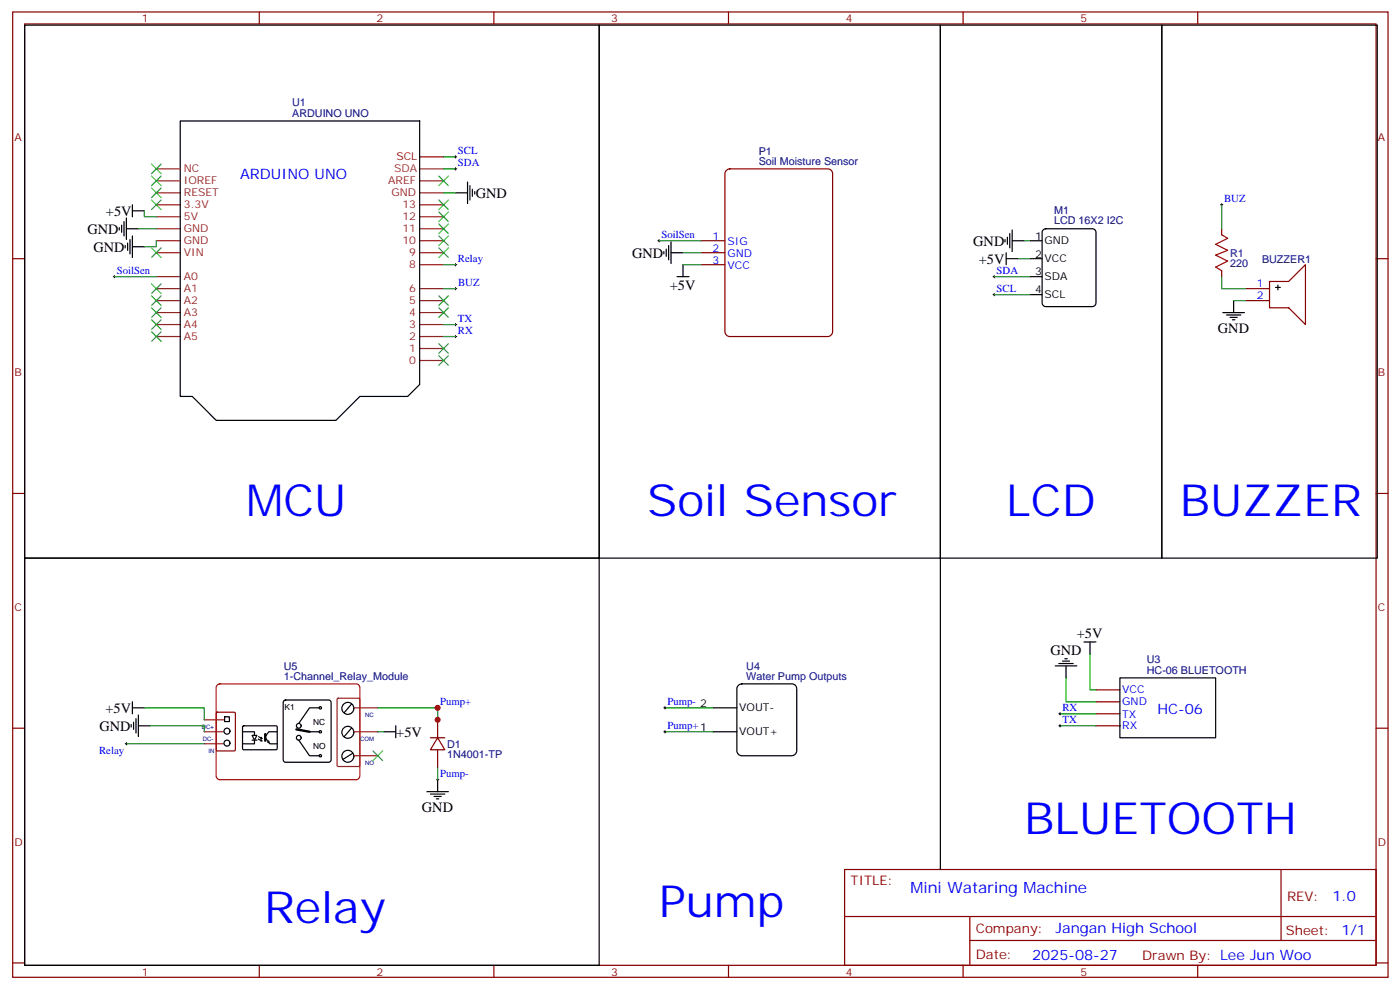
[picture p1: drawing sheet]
<svg xmlns="http://www.w3.org/2000/svg" width="413mm" height="292mm" viewBox="0 0 413 292" stroke-linecap="round" stroke-linejoin="round" font-family="sans-serif">
<g fill="none" stroke="#870000" stroke-width=".35">
<path d="M3.7 3.5h405.4v284.4h-405.4zM7.3 7.1h398.3v277.2h-398.3zM76.4 3.5v3.6M145.6 3.5v3.6M214.7 3.5v3.6M283.8 3.5v3.6M353 3.5v3.6M3.7 76.2h3.6M405.6 76.2h3.5M3.7 145.3h3.6M405.6 145.3h3.5M3.7 214.5h3.6"/>
<path d="M405.6 214.5h3.5M248.9 256.1h156.7v28.2h-156.7zM377.5 256.1l.1 20.9M249 270h156.4M285.8 277h119.6M285.8 270v14.1M3.7 283.6h3.6M76.4 284.3v3.6M145.6 284.3v3.6M214.7 284.3v3.6M283.8 284.3v3.6M353 284.3v3.6"/>
<path d="M405.6 283.6h3.5"/>
</g>
<path d="M214 50.3l1.1-.6h28.9a1.41 1.41 0 0 1 1.4 1.5v46.5a1.51 1.51 0 0 1-1.4 1.4h-28.9a1.51 1.51 0 0 1-1.5-1.4v-46.5z" fill="#fff" stroke="#800000" stroke-width=".35"/>
<g fill="none" stroke="#870000" stroke-width=".35">
<path d="M206.6 70.9h7M206.6 74.4h7M206.6 78h7M360 67.4v1.7M360 79.7v1.8M367.1 88.5h7.1M367.1 85h7.1M374.2 82.9h5.6l4.9-4.9v17.6l-4.9-4.9h-5.6zM63.8 210l.3-.2h4.9l.3 .2 .1 10.8-.2 .3-5.1 .1-.3-.2zM126.9 217.3h4.2M129 217.3l2.1 3.5h-4.2zM129 212v5.3"/>
<path d="M323 213.8h7.1M323 210.3h7.1M323 206.7h7.1M323 203.2h7.1M129 220.8v5.3"/>
</g>
<g fill="none" stroke="#000" stroke-width=".35">
<path d="M7.3 7.4h169.3v157h-169.3zM176.6 7.4h100.5v157h-100.5zM277.1 7.4h65.3v157h-65.3zM342.4 7.4h63.5v157h-63.5zM53.1 35.6h70.6v77.6l-3.5 3.6h-14.2l-7 7h-35.3l-7-7h-3.6zM134.3 56.8h3.5M137.8 53.6v6.4M138.5 54.7v4.2M139.2 55.7v2.2M139.9 56.4v.7M35.1 67v.7M35.8 66.3v2.1"/>
<path d="M36.5 65.3v4.2M36.9 72.3v.7M37.3 67.4h3.5M37.3 64.2v6.4M37.6 71.6v2.1M38.3 70.6v4.2M39 72.7h3.5M39 60.3v3.6M39 69.5v6.3M39 62.1h3.5M195.7 74.1v.7M196.4 73.4v2.1"/>
<path d="M197.1 72.3v4.3M197.8 74.4h3.5M197.8 71.3v6.3M201.3 78v3.5M296.2 70.6v.7M296.5 76.2h3.6M296.5 74.4v3.6M296.9 69.8v2.2M297.6 68.8v4.2M298.3 70.9h3.5M298.3 67.7v6.4M303.6 70.9h3.5"/>
<path d="M303.6 76.2h3.5M307.4 67.8l.8-.4h13.7l.9 .4 .2 .6v20.9l-.5 .8-.6 .2h-13.7l-.9-.5-.2-.5v-20.9zM199.5 81.5h3.6M303.6 81.5h3.5M303.6 86.8h3.5M360.4 92.1h6.3M361.5 92.8h4.2M362.5 93.5h2.1M363.2 94.2h.7M363.6 88.5v3.6M375.9 84.7h1.4M376.6 84v1.4"/>
<path d="M7.3 164.4h169.3v119.9h-169.3zM277.1 164.4v91.7M311 196.1h6.4M312.1 195.4h4.2M313.1 194.7h2.1M313.8 194h.7M314.2 196.1v3.6M319.5 189.1h3.5M321.2 189.1v3.5M330.1 199.7h28.2v17.6h-28.2zM38.7 213.4v.7M39 208.5h3.5"/>
<path d="M39 206.7v3.6M39.4 212.7v2.1M40.1 211.7v4.2M40.8 213.8h3.5M40.8 210.6v6.4M66.2 211.1h1.4v1.4h-1.4zM71.5 215.5h3.5v1.1M71.5 214l.3-.2h9.7l.2 .3-.1 6.6-.2 .1h-9.8l-.1-.3zM74.3 216.6h1.4l-.7 1.4zM74.3 218h1.4M75 218v1.1h-3.5M76.1 217.7l1.1 .5-.2-.3"/>
<path d="M76.2 217l1 .5M76.8 217.5h.4M76.8 218.2h.4M77 217.2l.2 .3M78.3 217.5l1.3 1.6h2.1M79.2 218.2v.5l-.4-.1M81.7 215.5h-2.5l-1 1.5M83.7 206.4l.5-.2h12.7l.5 .2 .2 .5v16.9l-.3 .5-.4 .2h-12.7l-.5-.2-.2-.5v-16.9zM88.1 218l3.1 4.6h2.9M91.2 215.5h2.9M94.1 208.5h-2.9l-3.1 4.6M103.6 207.4l-2.1 2.5"/>
<path d="M103.6 214.5l-2.1 2.5M113.1 215.5h3.5M116.6 213.8v3.5M210.1 215.5h7.1M210.1 208.5h7.1M217.5 202l1.1-.6h14.8a1.41 1.41 0 0 1 1.4 1.4v18.4a1.51 1.51 0 0 1-1.4 1.4h-14.8a1.51 1.51 0 0 1-1.4-1.4v-18.4zM103.9 221.9l-2.8 1.8M125.8 233.2h6.4M126.9 233.9h4.2M127.9 234.6h2.1M128.6 235.3h.7M129 229.7v3.5"/>
<circle cx="66.9" cy="215.4" r=".88"/>
<circle cx="66.9" cy="218.9" r=".88"/>
<circle cx="88.1" cy="213.8" r=".71"/>
<circle cx="88.1" cy="217.3" r=".71"/>
<circle cx="94.4" cy="215.5" r=".35"/>
<circle cx="94.4" cy="208.5" r=".35"/>
<circle cx="102.5" cy="215.7" r="1.76"/>
<circle cx="102.5" cy="208.7" r="1.76"/>
<circle cx="94.4" cy="222.6" r=".35"/>
<circle cx="102.5" cy="222.8" r="1.76"/>
</g>
<g fill="none" stroke="#8c2424" stroke-width=".35">
<path d="M46.1 56.8h7M46.1 53.3h7M46.1 49.7h7M123.7 56.8h7M123.7 53.3h7M46.1 74.4h7M46.1 70.9h7M46.1 67.4h7M46.1 63.9h7M46.1 60.3h7M123.7 78h7M123.7 74.4h7"/>
<path d="M123.7 70.9h7M123.7 67.4h7M123.7 63.9h7M123.7 60.3h7M46.1 99.1h7M46.1 95.6h7M46.1 92.1h7M46.1 88.5h7M46.1 85h7M46.1 81.5h7M123.7 99.1h7M123.7 95.6h7"/>
<path d="M123.7 92.1h7M123.7 88.5h7M123.7 85h7M123.7 106.2h7M123.7 102.7h7M60.2 215.5h5.6M60.2 212h6M60.2 219.1h5.6M99.4 205.8l.3-.1h6l.3 .1v19.6l-.1 .3-6.2 .1-.3-.2zM104.3 215.5h7M104.3 208.5h7M104.3 222.6h7"/>
</g>
<path d="M123.7 49.7h7" fill="none" stroke="#933" stroke-width=".35"/>
<path d="M123.7 46.2h7" fill="none" stroke="#900" stroke-width=".35"/>
<g fill="none" stroke="#000" stroke-width=".29">
<path d="M133.9 46.2h.7M133.9 49.7h.7M134.3 45.9v.7M134.3 49.4v.7M360 60v.7M133.9 78h.7M134.3 77.6v.7M193.9 70.9h.7M194.2 70.6v.7M359.7 60.3h.7M33.4 81.5h.7M33.7 81.1v.7"/>
<path d="M133.9 99.1h.7M133.9 95.6h.7M133.9 85h.7M134.3 84.7v.7M134.3 95.2v.8M134.3 98.8v.7M292.7 81.5h.7M292.7 86.8h.7M293 81.1v.7M293 86.4v.7M36.9 219.1h.7M37.3 218.7v.7"/>
<path d="M128.6 208.5h.7M129 208.1v.7M195.7 215.5h.7M195.7 208.5h.7M196 208.1v.7M196 215.2v.7M312.1 213.8h.7M312.1 210.3h.7M312.4 209.9v.7M312.4 213.4v.7M128.6 229.7h.7M129 229.3v.7"/>
</g>
<g fill="none" stroke="#008700" stroke-width=".35">
<path d="M130.7 49.7h3.6M130.7 46.2h3.6M130.7 56.8h3.6M40.8 67.4h5.3M42.5 62.1v1.8h3.6M46.1 70.9v1.8h-3.6M130.7 78h3.6M194.2 70.9h12.4M201.3 78h5.3M201.3 74.4h5.3M300.1 76.2h3.5M301.8 70.9h1.8"/>
<path d="M360 60.3v7.1M33.7 81.5h12.4M130.7 99.1h3.6M130.7 95.6h3.6M130.7 85h3.6M293 81.5h10.6M293 86.8h10.6M360 81.5v3.5h7.1M363.6 88.5h3.5M314.2 199.7v7h8.8M321.2 192.6v10.6h1.8M37.3 219.1h22.9"/>
<path d="M42.5 208.5h17.7v3.5M44.3 213.8h15.9v1.7M111.3 208.5h17.7v3.5v-3.5M111.3 215.5h1.8M196 215.5h14.1M196 208.5h14.1M312.4 213.8h10.6M312.4 210.3h10.6M129 226.1v3.6"/>
</g>
<path d="M360 69.1l1.8 1.1-3.5 1.8 3.5 1.7-3.5 1.4 3.5 1.8-3.5 1.8 1.7 1" fill="none" stroke="#a10000" stroke-width=".35"/>
<g fill="none" stroke="#3c3" stroke-width=".35">
<path d="M44.7 48.3l2.8 2.9M44.7 51.9l2.8 2.8M44.7 55.4l2.8 2.8M44.7 58.9l2.8 2.8M47.5 48.3l-2.8 2.9M47.5 51.9l-2.8 2.8M47.5 55.4l-2.8 2.8M47.5 58.9l-2.8 2.8M129.3 58.9l2.9 2.8M129.3 51.9l2.9 2.8M132.2 58.9l-2.9 2.8M132.2 51.9l-2.9 2.8"/>
<path d="M44.7 73l2.8 2.8M47.5 73l-2.8 2.8M129.3 62.4l2.9 2.9M129.3 66l2.9 2.8M129.3 69.5l2.9 2.8M129.3 73l2.9 2.8M132.2 62.4l-2.9 2.9M132.2 66l-2.9 2.8M132.2 69.5l-2.9 2.8M132.2 73l-2.9 2.8M44.7 87.1l2.8 2.9M44.7 90.7l2.8 2.8"/>
<path d="M44.7 94.2l2.8 2.8M44.7 97.7l2.8 2.8M44.7 83.6l2.8 2.8M47.5 87.1l-2.8 2.9M47.5 90.7l-2.8 2.8M47.5 94.2l-2.8 2.8M47.5 97.7l-2.8 2.8M47.5 83.6l-2.8 2.8M129.3 87.1l2.9 2.9M129.3 90.7l2.9 2.8M132.2 87.1l-2.9 2.9M132.2 90.7l-2.9 2.8"/>
<path d="M129.3 101.2l2.9 2.9M129.3 104.8l2.9 2.8M132.2 101.2l-2.9 2.9M132.2 104.8l-2.9 2.8M109.9 221.2l2.8 2.8M112.7 221.2l-2.8 2.8"/>
</g>
<path d="M63.9 201.9l.9-.5h40.2l.6 .2 .4 .9v26.1l-.2 .6-.8 .5h-40.2l-.7-.3-.4-.8v-26.1z" fill="none" stroke="#f00" stroke-width=".35"/>
<path d="M78.2 216.3v1.9M87.3 214.8l3.9 .7" fill="none" stroke="#000" stroke-width=".71"/>
<g fill="#c00">
<circle cx="129" cy="208.5" r=".88"/>
<circle cx="129" cy="212" r=".88"/>
</g>
<g font-size="13.1" fill="#00f">
<text x="72.5" y="152">MCU</text>
<text x="190.7" y="152">Soil Sensor</text>
<text x="296.5" y="152">LCD</text>
<text x="347.7" y="152">BUZZER</text>
<text x="301.8" y="245.5">BLUETOOTH</text>
<text x="77.8" y="272">Relay</text>
<text x="194.2" y="270.2">Pump</text>
</g>
<text font-size="4.6" fill="#00f" x="268.3" y="263.2">Mini Wataring Machine</text>
<g font-size="4.2" fill="#00f">
<text x="70.8" y="52.8">ARDUINO UNO</text>
<text x="341.1" y="210.4">HC-06</text>
<text x="392.7" y="265.4">1.0</text>
<text x="311.1" y="274.9">Jangan High School</text>
<text x="395.3" y="275.5">1/1</text>
<text x="304.2" y="282.7">2025-08-27</text>
</g>
<g font-size="4.2">
<text x="140.2" y="58.2">GND</text>
<text x="31.2" y="63.6">+5V</text>
<text x="25.8" y="68.8">GND</text>
<text x="27.6" y="74.1">GND</text>
<text x="186.3" y="75.8">GND</text>
<text x="286.8" y="72.3">GND</text>
<text x="288.5" y="77.7">+5V</text>
<text x="197.4" y="85.5">+5V</text>
<text x="359" y="98">GND</text>
<text x="317.4" y="187.9">+5V</text>
<text x="309.6" y="192.8">GND</text>
<text x="31.1" y="209.9">+5V</text>
<text x="29.3" y="215.2">GND</text>
<text x="116.8" y="217">+5V</text>
<text x="124.4" y="239.1">GND</text>
</g>
<g font-size="3.9" fill="#800">
<text x="250.7" y="260.7">TITLE:</text>
<text x="379.3" y="265.4">REV:</text>
<text x="287.6" y="274.9">Company:</text>
<text x="379" y="275.5">Sheet:</text>
<text x="287.6" y="282.6">Date:</text>
<text x="336.6" y="282.7">Drawn By: Lee Jun Woo</text>
</g>
<g font-size="3.2" fill="#800">
<text x="41.8" y="6.5">1</text>
<text x="111" y="6.5">2</text>
<text x="180.1" y="6.5">3</text>
<text x="249.3" y="6.5">4</text>
<text x="318.4" y="6.5">5</text>
<text x="4.3" y="41.6">A</text>
<text x="406.1" y="41.6">A</text>
<text x="4.3" y="110.8">B</text>
<text x="406.1" y="110.8">B</text>
<text x="4.3" y="179.9">C</text>
<text x="406.1" y="179.9">C</text>
<text x="4.3" y="249.1">D</text>
<text x="406.1" y="249.1">D</text>
<text x="41.8" y="287.3">1</text>
<text x="111" y="287.3">2</text>
<text x="180.1" y="287.3">3</text>
<text x="249.3" y="287.3">4</text>
<text x="318.4" y="287.3">5</text>
</g>
<g font-size="3.2" fill="#000080">
<text x="86.1" y="34.6">ARDUINO UNO</text>
<text x="86.1" y="31.4">U1</text>
<text x="223.6" y="45.5">P1</text>
<text x="223.6" y="48.7">Soil Moisture Sensor</text>
<text x="310.7" y="62.9">M1</text>
<text x="310.7" y="66.1">LCD 16X2 I2C</text>
<text x="362.5" y="75.6">R1</text>
<text x="371.9" y="77.4">BUZZER1</text>
<text x="362.5" y="78.7">220</text>
<text x="83.7" y="197.3">U5</text>
<text x="219.9" y="197.3">U4</text>
<text x="338" y="195.4">U3</text>
<text x="83.7" y="200.4">1-Channel_Relay_Module</text>
<text x="219.9" y="200.4">Water Pump Outputs</text>
<text x="338" y="198.6">HC-06 BLUETOOTH</text>
<text x="131.8" y="220.2">D1</text>
<text x="131.8" y="223.4">1N4001-TP</text>
</g>
<text font-size="3.2" fill="#900" x="116.8" y="47.3">SCL</text>
<g font-size="3.2" fill="#00f">
<text x="135" y="45.3">SCL</text>
<text x="135" y="48.9">SDA</text>
<text x="360.8" y="59.4">BUZ</text>
<text x="194.9" y="70">SoilSen</text>
<text x="209.9" y="70.7">1</text>
<text x="135" y="77.1">Relay</text>
<text x="209.9" y="74.2">2</text>
<text x="209.9" y="77.7">3</text>
<text x="214.4" y="72.1">SIG</text>
<text x="214.4" y="75.6">GND</text>
<text x="34.4" y="80.6">SoilSen</text>
<text x="214.4" y="79.1">VCC</text>
<text x="293.7" y="80.6">SDA</text>
<text x="135" y="84.1">BUZ</text>
<text x="293.7" y="85.9">SCL</text>
<text x="370.4" y="88.2">2</text>
<text x="370.4" y="84.7">1</text>
<text x="135" y="94.7">TX</text>
<text x="135" y="98.2">RX</text>
<text x="129.7" y="207.6">Pump+</text>
<text x="196.7" y="207.6">Pump- 2</text>
<text x="313.1" y="209.4">RX</text>
<text x="330.8" y="207.8">GND</text>
<text x="330.8" y="204.3">VCC</text>
<text x="196.7" y="214.7">Pump+1</text>
<text x="313.1" y="212.9">TX</text>
<text x="330.8" y="214.8">RX</text>
<text x="330.8" y="211.5">TX</text>
<text x="29.2" y="222.2">Relay</text>
<text x="129.7" y="228.8">Pump-</text>
</g>
<g font-size="3.2" fill="#8d2323">
<text x="54.2" y="50.8">NC</text>
<text x="54.2" y="57.9">RESET</text>
<text x="54.2" y="54.3">IOREF</text>
<text x="114.4" y="54.3">AREF</text>
<text x="115.3" y="57.9">GND</text>
<text x="54.2" y="64.9">5V</text>
<text x="54.2" y="61.4">3.3V</text>
<text x="118.6" y="64.9">12</text>
<text x="118.6" y="61.4">13</text>
<text x="54.2" y="72">GND</text>
<text x="54.2" y="68.4">GND</text>
<text x="118.6" y="72">10</text>
<text x="118.6" y="68.4">11</text>
<text x="54.2" y="75.5">VIN</text>
<text x="120.6" y="75.5">9</text>
<text x="54.2" y="82.5">A0</text>
<text x="120.6" y="79">8</text>
<text x="54.2" y="89.6">A2</text>
<text x="54.2" y="86.1">A1</text>
<text x="120.6" y="89.6">5</text>
<text x="120.6" y="86.1">6</text>
<text x="54.2" y="93.1">A3</text>
<text x="120.6" y="93.1">4</text>
<text x="54.2" y="100.2">A5</text>
<text x="54.2" y="96.7">A4</text>
<text x="120.6" y="100.2">2</text>
<text x="120.6" y="96.7">3</text>
<text x="120.6" y="107.2">0</text>
<text x="120.6" y="103.7">1</text>
</g>
<text font-size="3.2" fill="#933" x="116.2" y="50.8">SDA</text>
<g font-size="3.2">
<text x="305.1" y="70.6">1</text>
<text x="307.8" y="72">GND</text>
<text x="305.1" y="75.8">2</text>
<text x="307.8" y="77.3">VCC</text>
<text x="305.1" y="81.1">3</text>
<text x="307.8" y="82.5">SDA</text>
<text x="305.1" y="86.4">4</text>
<text x="307.8" y="87.8">SCL</text>
<text x="217.9" y="209.5">VOUT-</text>
<text x="217.9" y="216.6">VOUT+</text>
</g>
<g font-size="2.5">
<text x="83.8" y="209.2">K1</text>
<text x="92.3" y="213.5">NC</text>
<text x="92.3" y="220.5">NO</text>
</g>
<g font-size="1.8" fill="#000080">
<text x="59.5" y="214.7">DC+</text>
<text x="107.6" y="211.2">NC</text>
<text x="59.8" y="218.2">DC-</text>
<text x="61.4" y="221.8">IN</text>
<text x="106.1" y="218.2">COM</text>
<text x="107.6" y="225.3">NO</text>
</g>
</svg>
